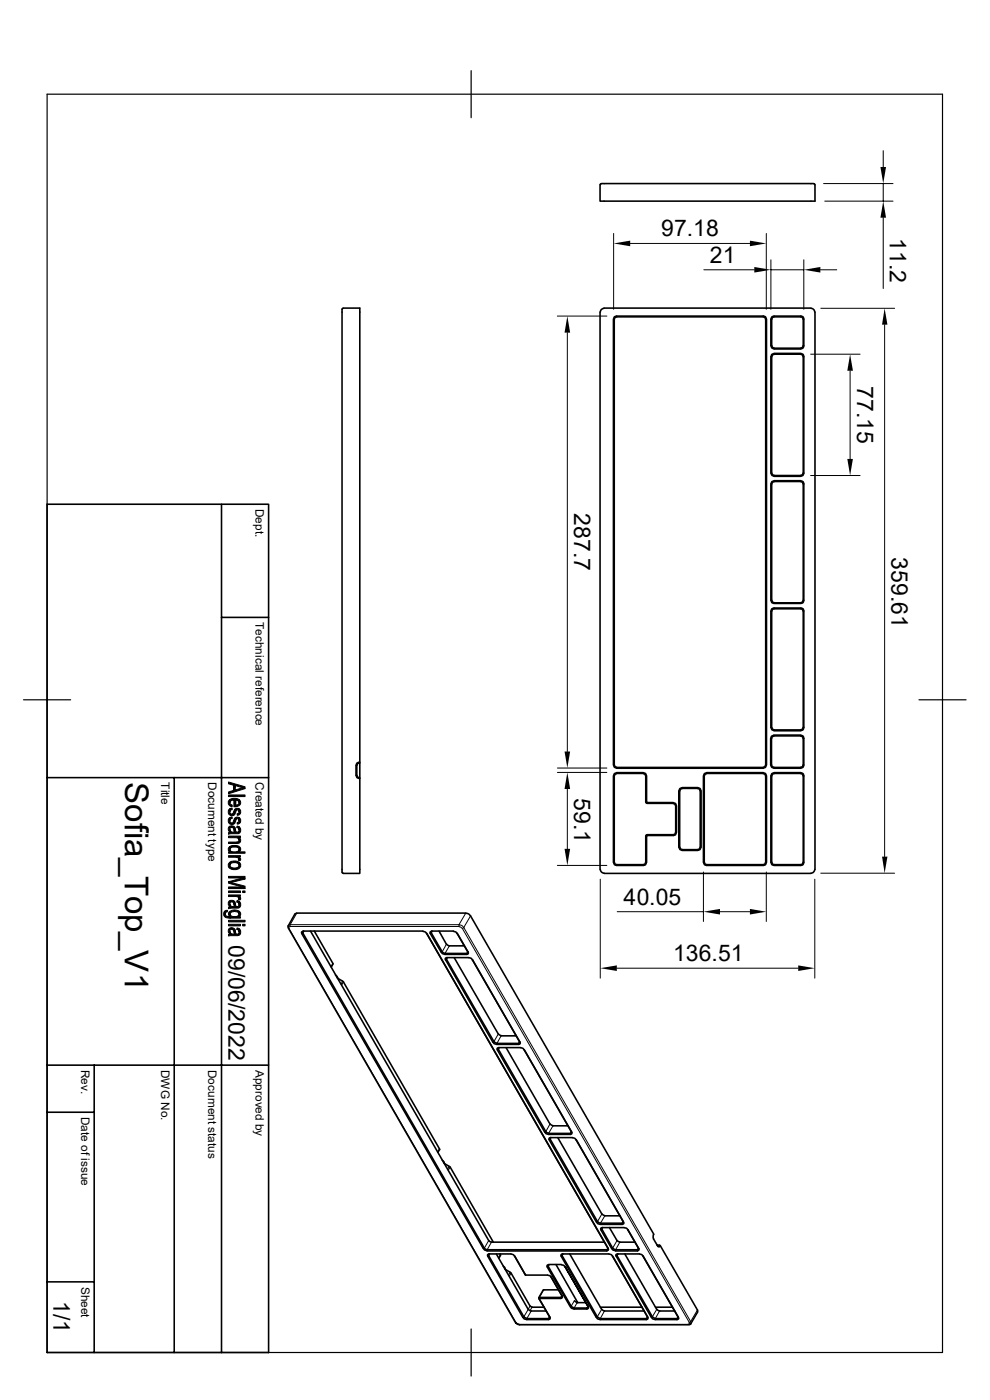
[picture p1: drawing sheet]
<svg xmlns="http://www.w3.org/2000/svg" width="210mm" height="297mm" viewBox="0 0 210 297" stroke-linecap="round" stroke-linejoin="round" font-family="sans-serif">
<g fill="none" stroke="#000" stroke-width=".34">
<path d="M127.3 39.2v3.5h45.6v-3.5M127.6 38.9h45M127.6 39l-.3 .2M172.6 39l.2 .2M72.6 65.6v119.4M72.8 65.4l-.2 .2M72.8 65.4h3.5v96.3l-.6 .2-.1 .4M127.3 66.2v118.2M128.1 65.4l-.5 .3-.3 .5M128.1 65.4h43.9M130.1 67.7v94.6M130.2 67.7l.1-.5 .5-.1h31.1l.5 .1 .2 .5"/>
<path d="M130.3 67.7v94.6M130.3 67.7l.2-.3 .3-.2h31.1l.4 .2 .1 .3M162.4 67.7v94.6M162.6 67.7v94.6M163.7 75.6v24.8M163.7 67.7v5.7M163.7 75.2l.5-.2h5.7l.4 .2 .2 .4v24.8l-.2 .4-.4 .2h-5.7l-.5-.2-.2-.4 .1-24.8zM163.7 73.4l.2 .3 .3 .1M163.7 67.7l.2-.3 .3-.2h5.7l.3 .2 .1 .3M164.2 74l-.5-.2-.2-.4 .1-5.7 .1-.5 .5-.1h5.7l.4 .1 .2 .5v5.7l-.2 .4-.4 .2M164.2 75.2l-.3 .1-.2 .3M164.2 74h5.7"/>
<path d="M164.2 73.9h5.7M164.2 75.1h5.7M169.9 75.2l.3 .1 .1 .3M170.3 73.4l-.1 .3-.3 .1M170.4 67.7v5.7M170.4 75.6v24.8M172 65.4l.5 .1 .3 .7M172.9 66.2v118.2M10 107h47v179.9h-47zM47 107v179.9M163.7 102.7v24.7M163.7 100.4l.2 .3 .3 .1"/>
<path d="M164.2 102l-.5 .2-.1 .5-.1 24.7 .2 .4 .5 .2h5.7l.4-.2 .2-.4v-24.7l-.2-.5-.4-.2M164.2 102.2l-.3 .1-.2 .4M164.2 102h5.7M164.2 100.9h5.7M164.2 102.2h5.7M169.9 102.2l.3 .1 .1 .4M170.3 100.4l-.1 .3-.3 .1M170.4 102.7v24.7M47 131h10M163.7 129.6v24.7M163.7 127.4l.2 .3 .3 .1 5.7 .1 .3-.2 .1-.3M163.7 129.6l.2-.3 .3-.1h5.7l.3 .1 .1 .3"/>
<path d="M170.4 129.6v24.7M163.5 156.6v5.7M163.5 156.6l.2-.4 .5-.2h5.7l.4 .2 .2 .4v5.7l-.2 .5-.4 .1M163.7 156.6v5.7M163.7 154.3l.2 .4 .3 .1M164.2 156.2l-.4 .1-.1 .3M164.2 156.1h5.7M164.2 155l-.5-.2-.2-.5 .1-24.7 .1-.4 .5-.2h5.7l.4 .2 .2 .4v24.7l-.2 .5-.4 .2M164.2 155h5.7M164.2 154.9h5.7M169.9 156.2l.3 .1 .1 .3M170.3 154.3l-.1 .4-.3 .1"/>
<path d="M170.4 156.6v5.7M10 165h47M37 165v121.9M75.5 162.3v2.2M75.6 164.5l.1 .5 .6 .1v20.2h-3.5M75.7 162.3v2.2M75.7 164.5l.2 .3 .4 .2M76.3 161.7v3.4M76.3 161.9l-.4 .1-.2 .3M130.1 164.6v18.4M130.2 162.3l.1 .5 .5 .1M130.3 164.6v18.4"/>
<path d="M130.3 162.3l.2 .3 .3 .2M130.8 164l-.5 .1-.1 .5M130.8 164.1l-.3 .2-.2 .3M130.8 163.9h5.7M130.8 163h31.1M130.8 162.8h31.1M130.8 164.1h5.7M136.5 164l.4 .1 .2 .5M136.5 164.1l.3 .2 .1 .3M137 164.6v5.6M137 177.3v5.7M137 170.2l.2 .2"/>
<path d="M137.2 164.6v5.6M137.2 177.3v5.7M137.2 170.2l5.6 .1M137.2 177.3h.1M137.2 170.4l5.6 .1 .4 .1 .1 .3M137.2 177.1l-.2 .2M142.8 170.3l.5 .2 .2 .4M143.3 176.6l-.1 .4-.4 .1h-5.6M143.3 170.9v5.7M143.5 176.6l-.2 .5-.5 .1h-5.6M143.5 170.9v5.7M144.2 167.8v11.9"/>
<path d="M144.2 179.7l.2 .4 .3 .1M144.7 167.3l-.3 .1-.2 .4M144.7 167.3h3.3M148 167.3l.4 .1 .1 .4M148.5 179.7l-.1 .4-.4 .1M148.5 167.8v11.9M148.7 167.8l-.2-.5-.5-.2h-3.3l-.6 .3-.1 12.3 .2 .5 .5 .2M148.7 179.7l-.2 .5-.5 .2M148.7 167.8v11.9M149.2 164.6v18.4M149.4 164.6v18.4M149.9 164l-.5 .1-.1 .5"/>
<path d="M149.9 164.1l-.3 .2-.2 .3M149.9 163.9h12M149.9 164.1h12M161.9 164l.5 .1 .2 .5M161.9 164.1l.4 .2 .1 .3M162.4 162.3l-.1 .3-.4 .2M162.4 164.6v18.4M162.6 162.3l-.2 .5-.5 .1M162.6 164.6v18.4M163.5 162.3l.2 .5 .5 .1M163.7 162.3l.1 .3 .4 .2M163.7 164.6v18.4"/>
<path d="M164.2 163h5.7M164.2 162.8h5.7M164.2 164l-.5 .1-.1 .5-.1 18.4 .2 .4 .5 .2h5.7l.4-.2 .2-.3v-18.5l-.2-.5-.4-.1M164.2 164.1l-.3 .2-.2 .3M164.2 163.9h5.7M164.2 164.1h5.7M169.9 164.1l.3 .2 .1 .3M170.3 162.3l-.1 .3-.3 .2M170.4 164.6v18.4M62.6 193.9l-1.5 2.5 .1 .5 48.4 83.9 .6 .3h36l.4-.3 1.4-2.5M62.6 193.9l.3-.2 36.1 .1 .6 .2 39.1 67.8-.1 .4v.6l1 1.7h.2l.3-.2 7.9 13.6v.4M64 198l38.5 66.9"/>
<path d="M64.1 198l-.1-.3 .3-.1 25.4-.1 .5 .2 .3 .3M64.2 197.9l38.5 66.9 .6 .3h25.4l.2-.1v-.2M64.4 197.6l-.2 .1 .1 .2M65.9 197.5l37.8 65.7 .6 .3h23.9M66.7 197.5l3.9 7-.3 .7M72.6 185l.2 .3M90.5 198l38.5 66.9M91.3 198l2.3 4M91.3 198v-.3l.3-.1 4.6-.1 .4 .2 .3 .3M91.5 197.9l2.3 4 .3 .2 .3 .2h4.6M91.7 197.6l-.2 .1v.2M93.1 197.5l1.9 3 .3 .2h3.2"/>
<path d="M97 198l2.2 3.9 .1 .2-.2 .2M97 198l2.3 4M127.3 184.4l.3 .6 .5 .3M128.1 185.3h43.9M130.2 183l.1 .4 .5 .2h5.7l.4-.2 .2-.4M130.3 183l.2 .3 .3 .1h5.7l.3-.1 .1-.3M144.7 180.4h3.3M144.7 180.3h3.3M149.3 183l.1 .4 .5 .2h12l.5-.2 .2-.4M149.4 183l.2 .3 .3 .1h12l.4-.1 .1-.3M163.7 183l.2 .3 .3 .1h5.7l.3-.1 .1-.3M172.8 184.4l-.3 .7-.5 .2"/>
<path d="M71.2 206.8l.4 .5v.2M71.6 207.5l1.1 .7M72.7 208.2l20.5 35.5 .1 .2-.4 .6M93.6 202l.3 .4 .5 .1h4.6l.3-.1v-.4M94.9 203.2l-.2 .1v.2l10.1 17.5 .6 .3M96.4 203.2l9.3 16.2M99.4 203.2h-4.6l-.3 .1-.1 .2 10.2 17.6 .3 .3 .5 .2M99.4 203.2l.5 .1 .3 .3 10.2 17.6-.1 .2-.3 .2h-4.6M105.7 219.4l.6 .3M106.3 219.8h3.2M10 236h10M10 226h47"/>
<path d="M20 226v60.9M105.4 221.4h4.6M105.5 222.7l10.1 17.5M105.5 222.7v-.3l.3-.2h4.6l.5 .2 .3 .3M105.7 222.6l10.1 17.5 .6 .3M105.9 222.2l-.2 .2v.2M107.4 222.2l9.3 16.3M110.2 221v.2l-.2 .1M111.2 222.7l10.1 17.5M116.7 238.5l.6 .3M117.3 238.8h3.2M93.8 246.1l.4 .5v.2"/>
<path d="M94.3 246.8h.1M94.3 246.9l1.2 .7M95.5 247.6l9.1 15.9M115.6 240.2l.3 .3 .5 .2h4.6M116.4 240.5h4.6M116.5 241.8l10 17.5M116.5 241.8v-.3l.3-.2h4.6l.6 .3 10.3 17.8v.2l-.3 .2h-4.6M116.9 241.3l-.2 .2v.2l10 17.5M118.3 241.3l9.4 16.3M121.2 240.1v.2l-.2 .1M121.2 240.2l.1 .3-.3 .2M126.6 259.3l.3 .3 .4 .2"/>
<path d="M126.8 259.2l.6 .3h4.6l.2-.1v-.2M127.7 257.6l.6 .3M128.3 257.9h3.2M10 271.9h10M102.6 264.9l.3 .3 .4 .1M103.3 265.4h25.4M103.5 266.5l7.4 13M103.5 266.5v-.4l.3-.1h4.6l.4 .1 .3 .4M103.8 266.1l-.2 .1 .1 .2 7.4 13M105.3 266l6.8 11.8M106.1 266l.1 .1M106.1 266.1l-.3 .9"/>
<path d="M106.7 268.6l.4 .4v.2M107.2 269.2l1 .7M108.2 270l.2 .1M108.4 270.1l4 7M109.2 266.5l2.3 4zM111 279.5l.3 .3 .5 .2h4.6l.3-.2-.1-.3M111.2 279.4l.6 .3M111.5 270.5h4.6l.5 .1 .3 .4M111.8 279.7h4.6M112.1 277.8l.6 .3h3.2M112.5 277.1l.4 .2M112.9 277.3h2.5"/>
<path d="M114.3 275.4l2.4 4.1M114.4 275.5h.1M114.4 275.5h4.6M115.2 273.7l-.9 1.6M115.3 273.6h3.2M115.4 273.6l-.1 .1M116.1 268.8l4.9 8.4M116.3 268.6l4.9 8.5 .6 .4h2.7l.2-.2v-.2M116.4 268.3l-.3 .1v.4M116.4 268.3h2.7M116.5 268.3l-.2 .1v.2M116.5 279.4l.1 .2-.2 .1"/>
<path d="M116.9 271l2.3 3.9M117 271l2.3 4M117.9 268.3l4.7 8.1M119 275.3h-4.6l-.1 .1M119.1 268.3l.4 .1 .3 .4M119.2 274.9v.2l-.2 .1M119.2 275l.1 .3-.3 .2M119.3 266h9.9l.6 .2 7.6 13.2M119.3 266l-.3 .1v.3l7.5 13.1M119.4 266.1l-.2 .1 .1 .2 7.4 13M119.9 268.8l4.9 8.4M119.9 268.7l4.8 8.4"/>
<path d="M120.9 266l6.8 11.8 .6 .3M121 277.2l.3 .4 .5 .1h2.7l.3-.1v-.4M121.9 276l.6 .3M122.4 276.4h1.9M126.5 279.5l.3 .3 .5 .2M126.7 279.4l.6 .3M127.3 280h9.9M127.3 279.7h9.9M127.4 277.3h8.8M127.5 260.9l2.5 4.2 .6 .2M127.7 260.4h4.7M127.8 260.4l-.3 .2v.3"/>
<path d="M127.8 260.4l-.2 .2 .1 .2 2.3 4 .3 .2 .3 .1h4.8v-.3l-2.2-3.9M128.2 278.1h8.5M129 264.9v.3l-.3 .1M129.3 260.4l1.6 2.8M130 266.5l7.4 13M130.6 265.4h4.7M130.9 266.4l7.5 13M130.9 263.2l.6 .3M131.1 266.1l-.2 .1v.2M131.5 263.5h3.2M132.4 260.4l.5 .2 .3 .3M132.5 266l6.8 11.8"/>
<path d="M133.2 260.9l2.3 4M135.5 264.9v.3l-.3 .1M136.4 266.5l7.6 13.2-.4 .3h-4.6l-.5-.2-.3-.3M137.3 279.4l.1 .2-.2 .1M137.4 279.5v.3l-.3 .2M138.2 279.5l-7.6-13.1 .1-.3 .3-.1h4.6l.6 .2 7.6 13.2v.2l-.2 .1M138.4 279.4l.6 .3M139 279.7h4.6M139.1 277.3h3.6M139.4 277.8l.6 .3M139.4 264.2l.7 .1M139.9 264.2l-.2 .2-.2-.2"/>
<path d="M139.9 278.1h3.2"/>
</g>
<g fill="none" stroke="#000" stroke-width=".21">
<path d="M174.7 38.9h14.7M187.4 32v3.4M187.4 38.9v3.8M130.2 49.5v16.1M133.7 51.6h25.4M149.3 57.2h10.7M162.6 49.5v16.1M163.5 55.1v10.5M163.5 57.2h7M170.5 55.1v10.5M174 57.2h3.5M175 42.7h14.4"/>
<path d="M187.4 46.2v15M118.2 67.1h10.5M120.4 70.6v88.8M172 75.1h10.5M174.1 65.4h15.7M180.3 78.7v18.7M187.7 68.9v112.8M172 100.9h10.5M118.2 162.9h10.5M118.2 163.9h10.5M120.4 167.4v12.7M61.2 196.8l.1 .1"/>
<path d="M61.2 196.4l.4-.2v.4h35.8M61.3 197l48.1 83.5h-.1M61.6 196.6l-.3 .2v.2M62.9 193.7l-1.3 2.5h35.8l1.4-2.5M64.4 197.5l-.4 .5M90.5 198h.1M91.7 197.5l-.4 .5M97 198h.1M97.4 196.2l.6 .1 .4 .5M97.4 196.6l.6 .3 48.2 83.6M97.4 196.2v.4M98.4 196.8l-.3 .1"/>
<path d="M98.4 196.8l48.1 83.6M99.8 194.3l-1.4 2.5M118.2 183.6h10.5M127.3 186.5v21M130.9 193.4h18.3M149.2 185v10.5M152.7 193.4h6.4M162.6 185v10.5M172.8 186.5v21M174.1 185.3h15.7M70.6 204.4l-.4 .7M71.7 207.6h.1"/>
<path d="M72.7 208.2l-.4 .6M72.9 208.3l-.4 .7M94.7 200.3l-.9 1.6-.2 .1M94.9 203.2l-.4 .4M95.3 200.7l-.9 1.8M99.2 201.9l-.2 .6M99.2 201.9l.1 .1M100.2 203.6h.1M105.7 219.4l-.9 1.6-.2 .1M106.3 219.8l-.9 1.8M130.9 205.4h38.4M105.9 222.3l-.4 .4"/>
<path d="M110.3 221.1l-.1-.1-.2 .6M111.2 222.7h.1M116.7 238.5l-.9 1.6-.2 .1M117.3 238.8l-.9 1.9M93.2 243.7l-.4 .7M94.3 246.9h.1M95.3 247.4l-.3 .7M95.5 247.6l-.4 .7M116.9 241.3l-.4 .5M121.3 240.2l-.1-.1-.2 .6M122.2 241.8h.1M127.7 257.6l-1 1.6-.2 .1"/>
<path d="M128.3 257.9l-.9 1.6v.3M132.3 259.3l-.1-.1-.2 .6M103.7 263.2l-1 1.6-.2 .1M103.8 266l-.1 .4-.2 .1M104.3 263.5l-1 1.6v.3M106.2 266.1l-.5 .7M107.2 269.3v.1M108.2 269.9l-.3 .6M108.4 270.1l-.4 .7M109.2 266.5h.1M111.4 270.3l.1 .2M112.4 277.1l-1.3 2.3-.2 .1"/>
<path d="M112.7 278.1l-.9 1.9M112.9 277.3l-.5 .8M114.3 275.4l.1 .1M115.3 273.6l-.9 1.9M116.5 268.3l-.4 .5M116.7 279.5l-.1-.1-.2 .6M117 271h.1M119.3 275l-.1-.1-.2 .6M119.4 266l-.1 .4-.3 .1M119.9 268.7v.1M121.8 276l-.8 1.2M122.4 276.4l-.6 1.3"/>
<path d="M124.8 277.2l-.1-.1-.2 .6M127.6 277.8l-1.1 1.7M127.8 260.4l-.3 .5M128.2 278.1l-.9 1.9M129 264.9l-.1-.1-.2 .3v.3M129.9 266.5h.1M130.9 263.2l-.9 1.6-.2 .1M131.1 266l-.4 .5M131.5 263.5l-.9 1.6v.3M133.2 260.9h.1M135.5 264.9l-.1-.1-.1 .6M136.4 266.5h.1"/>
<path d="M137.4 279.5v-.1l-.2 .6M139.3 277.8l-1.1 1.7M139.4 264.2l.6 .2M139.9 278.1l-.9 1.9M143.9 279.5l-.1-.1-.2 .6M148 277.9l-1.5 2.5M109.5 280.5l.6 .4M146 281h-35.8M146 281h.1M146.2 280.5l.1 .3-.3 .1M146.5 280.4l-.2 .1M146.5 280.4v.4"/>
</g>
<g fill="#000">
<circle cx="70.3" cy="205.2" r=".17"/>
<circle cx="92.9" cy="244.5" r=".17"/>
<circle cx="105.8" cy="267" r=".17"/>
</g>
<path d="M10 20h189.9v266.9h-189.9zM99.9 15v10M5 148.5h10M194.9 148.5h10M99.9 281.9v10" fill="none" stroke="#000" stroke-width=".25"/>
<g fill="#000" stroke="#000" stroke-width=".21">
<path d="M48.5 168.7h3.5v.3h-3.5z" fill-rule="evenodd"/>
<path d="M48.8 175.9v.7z" fill-rule="evenodd"/>
<path d="M48.7 169.7l.1 .8 .5 .3-.1 .4a.86 .86 0 0 1-.7-.6 .86 .86 0 0 1 .2-.9z" fill-rule="evenodd"/>
<path d="M48.7 171.6l.5-.2 .1 .3-.4 .2-.1 .4z" fill-rule="evenodd"/>
<path d="M48.7 173.5l.5-.2 .1 .3-.4 .2-.1 .3z" fill-rule="evenodd"/>
<path d="M48.5 175.5a.83 .83 0 0 1 1.3 0l-.1 1a.83 .83 0 0 0-.6-.9l-.3 .2-.1 .7-.3-.4z" fill-rule="evenodd"/>
<path d="M50.6 177.7l.1 .5z" fill-rule="evenodd"/>
<path d="M48.8 169.6a1.99 1.99 0 0 1 1.9 0v.7l-.2-.5-.5-.1v1.5h-.4v-1.5l-.6 .2-.2 .4z" fill-rule="evenodd"/>
<path d="M48.6 171.7l.1-.1 .1 .7a.42 .42 0 0 0 .4 .4 .42 .42 0 0 0 .4-.5 .74 .74 0 0 1 1.1-.6v.6a.38 .38 0 0 0-.5-.4 .38 .38 0 0 0-.2 .6 .8 .8 0 0 1-1.1 .6 .8 .8 0 0 1-.3-1.3z" fill-rule="evenodd"/>
<path d="M48.6 173.6l.1-.1 .1 .6a.42 .42 0 0 0 .4 .5 .42 .42 0 0 0 .4-.6 .78 .78 0 0 1 1.1-.6v.7a.38 .38 0 0 0-.4-.4 .38 .38 0 0 0-.3 .5 .81 .81 0 0 1-1.2 .7 .81 .81 0 0 1-.2-1.3z" fill-rule="evenodd"/>
<path d="M50.3 175.3l.4 .1v.7l-.1-.4-.4-.1z" fill-rule="evenodd"/>
<path d="M48.5 177.4h2.5v.3h-.4v.3l-.4-.3h-1.7z" fill-rule="evenodd"/>
<path d="M50 169.7l.1 1.1 .6-.3v-.9a.87 .87 0 0 1 .3 1.1 .87 .87 0 0 1-1 .5z" fill-rule="evenodd"/>
<path d="M50.7 171.6a.75 .75 0 0 1 .4 .8 .75 .75 0 0 1-.8 .6v-.4l.4-.3z" fill-rule="evenodd"/>
<path d="M50.7 173.4a.75 .75 0 0 1 .4 .9 .75 .75 0 0 1-.8 .5v-.3l.4-.3z" fill-rule="evenodd"/>
<path d="M48.8 176.1l.4 .4h.5l.1-1 .2 .6a.39 .39 0 0 0 .3 .4 .39 .39 0 0 0 .4-.4v-.7a.81 .81 0 0 1 .3 1 .81 .81 0 0 1-.9 .5l-1.6 .1v-.3l.3-.1z" fill-rule="evenodd"/>
<path d="M48.5 178.6h1.9l.3-.2v-.7a.7 .7 0 0 1 .3 1 .7 .7 0 0 1-1 .2h-1.5z" fill-rule="evenodd"/>
<path d="M48.5 165.9l3.5 1v.4l-2.1-.6-.4 1v-1.1l-1-.3z" fill-rule="evenodd"/>
<path d="M48.5 168l1-.3 .4-1v.9l1.6-.5 .5 .2-3.5 1.1z" fill-rule="evenodd"/>
<path d="M47.8 193.3l.5-.2-.1 .4-.3 .1-.1 .3z" fill-rule="evenodd"/>
<path d="M48.5 195.2h3.5v.4h-3.5z" fill-rule="evenodd"/>
<path d="M48.8 191.7v.7z" fill-rule="evenodd"/>
<path d="M48.8 197.6v.6z" fill-rule="evenodd"/>
<path d="M48.6 179.7l.2-.1v1.1l-.4-.4z" fill-rule="evenodd"/>
<path d="M47.6 193.4l.2-.1v.6a.73 .73 0 0 0 1 .5v.4a1.01 1.01 0 0 1-1.3-1.2z" fill-rule="evenodd"/>
<path d="M48.6 191.2a.89 .89 0 0 1 1.2 .1l-.1 1.1v-.2a.82 .82 0 0 0-.6-.9l-.3 .3-.1 .7a.81 .81 0 0 1-.1-1.1z" fill-rule="evenodd"/>
<path d="M48.6 197a.89 .89 0 0 1 1.2 .1l-.1 1a.76 .76 0 0 0-.7-.9l-.2 .2-.1 .7a.81 .81 0 0 1-.1-1.1z" fill-rule="evenodd"/>
<path d="M48.8 182.9l.7-.2 .9 .1 .3 .1v.7a1.12 1.12 0 0 0-1.7-.4l-.2 .4z" fill-rule="evenodd"/>
<path d="M50.3 191.1l.4 .1v.7l-.1-.4-.4-.1z" fill-rule="evenodd"/>
<path d="M50.3 196.8l.4 .2v.7l-.1-.3-.4-.2z" fill-rule="evenodd"/>
<path d="M48.6 193.5a1.94 1.94 0 0 1 2.2-.2l-.1 .6a1.1 1.1 0 0 0-1.9 0v.9v-.4l-.3-.4z" fill-rule="evenodd"/>
<path d="M48.5 189h2.5v.4h-2.5z" fill-rule="evenodd"/>
<path d="M48.5 196.1h2.5v.3h-2.5z" fill-rule="evenodd"/>
<path d="M48.5 181.5h2.5v.3h-.4v.4l-.3-.3h-1.8z" fill-rule="evenodd"/>
<path d="M48.5 189.9h2.5v.3h-.4v.3l-.4-.3h-1.7z" fill-rule="evenodd"/>
<path d="M48.8 193.9a1.19 1.19 0 0 0 1.8 .2l.1 .4h.3v.3h-2.2z" fill-rule="evenodd"/>
<path d="M48.8 179.6l.8-.2a1.01 1.01 0 0 1 1.4 1l-.3 .3v-.5a1.26 1.26 0 0 0-1.9-.2v.2z" fill-rule="evenodd"/>
<path d="M50.6 181.8l.5 .4-.2 .4-.4-.1z" fill-rule="evenodd"/>
<path d="M48.7 183l.1 .6a1.13 1.13 0 0 0 1.9 0v-.7a.89 .89 0 0 1 .3 1.1 .89 .89 0 0 1-1 .5 1.1 1.1 0 0 1-1.5-1.2z" fill-rule="evenodd"/>
<path d="M50.6 190.2l.5 .3-.2 .4-.4-.1z" fill-rule="evenodd"/>
<path d="M48.8 191.9l.4 .4 .5 .1 .1-1.1 .2 .5a.41 .41 0 0 0 .2 .6 .41 .41 0 0 0 .5-.5v-.7a.81 .81 0 0 1 .3 1 .81 .81 0 0 1-.9 .5l-1.6 .1v-.4h.3z" fill-rule="evenodd"/>
<path d="M50.8 193.3a.67 .67 0 0 1-.1 1.2z" fill-rule="evenodd"/>
<path d="M48.8 197.8l.3 .3 .6 .1 .1-1.1 .2 .6a.39 .39 0 0 0 .3 .5 .39 .39 0 0 0 .4-.5v-.7a.81 .81 0 0 1 .3 1 .81 .81 0 0 1-.9 .5l-1.6 .1v-.4h.3z" fill-rule="evenodd"/>
<path d="M48.5 188.2h2.9l.6 .3h-3.5z" fill-rule="evenodd"/>
<path d="M48.5 185.9h3.5v.6l-.6-.2h-2.9z" fill-rule="evenodd"/>
<path d="M51.5 189h.5v.4h-.5z" fill-rule="evenodd"/>
<path d="M51.5 196.1h.5v.3h-.5z" fill-rule="evenodd"/>
<path d="M48.8 180.3a1.24 1.24 0 0 0 1.9-.1v.5h1.3v.3h-3.5v-.3h.3z" fill-rule="evenodd"/>
<path d="M48.5 187.1l3.5 .9v.5l-.6-.3-2.9-.8z" fill-rule="evenodd"/>
<path d="M48.5 187.1l2.9-.8 .6 .2-3 .7z" fill-rule="evenodd"/>
</g>
<g fill="#000">
<path d="M186.8 35.4h1.2l-.6 3.5zM130.2 51.6l3.5-.5v1.1zM159.1 51.1l3.5 .5-3.5 .6zM160 56.6l3.5 .6-3.5 .6zM170.5 57.2l3.5-.6v1.2zM187.4 42.7l.6 3.5h-1.2zM120.4 67.1l.5 3.5h-1.1zM180.3 75.1l.6 3.6h-1.2zM187.7 65.4l.6 3.5h-1.2zM179.7 97.4h1.2l-.6 3.5zM119.8 159.4h1.1l-.5 3.5zM120.4 163.9l.5 3.5h-1.1z"/>
<path d="M119.8 180.1h1.1l-.5 3.5zM149.2 193.4l3.5-.6v1.2zM159.1 192.8l3.5 .6-3.5 .6zM187.1 181.7h1.2l-.6 3.6zM127.3 205.4l3.6-.6v1.2zM169.3 204.8l3.5 .6-3.5 .6z"/>
</g>
<text font-size="7" x="26.5" y="165.9" transform="rotate(90 26.5 165.9)">Sofia_Top_V1</text>
<g font-size="4.9">
<text x="140.2" y="50.2">97.18</text>
<text x="188.8" y="50.5" transform="rotate(90 188.8 50.5)">11.2</text>
<text x="150.6" y="55.8">21</text>
<text x="181.8" y="81.9" transform="rotate(90 181.8 81.9)">77.15</text>
<text x="121.8" y="108.9" transform="rotate(90 121.8 108.9)">287.7</text>
<text x="189.1" y="118.2" transform="rotate(90 189.1 118.2)">359.61</text>
<text x="121.8" y="169.3" transform="rotate(90 121.8 169.3)">59.1</text>
<text x="132.3" y="191.9">40.05</text>
<text x="48.5" y="200.5" transform="rotate(90 48.5 200.5)">09/06/2022</text>
<text x="142.8" y="204">136.51</text>
<text x="11.3" y="276.1" transform="rotate(90 11.3 276.1)">1/1</text>
</g>
<g font-size="2.5">
<text x="54.2" y="108" transform="rotate(90 54.2 108)">Dept.</text>
<text x="54.2" y="132" transform="rotate(90 54.2 132)">Technical reference</text>
<text x="34.2" y="165.9" transform="rotate(90 34.2 165.9)">Title</text>
<text x="44.2" y="165.9" transform="rotate(90 44.2 165.9)">Document type</text>
<text x="54.2" y="165.9" transform="rotate(90 54.2 165.9)">Created by</text>
<text x="17.2" y="227" transform="rotate(90 17.2 227)">Rev.</text>
<text x="34.2" y="226.9" transform="rotate(90 34.2 226.9)">DWG No.</text>
<text x="44.2" y="226.9" transform="rotate(90 44.2 226.9)">Document status</text>
<text x="54.2" y="226.9" transform="rotate(90 54.2 226.9)">Approved by</text>
<text x="17.2" y="236.9" transform="rotate(90 17.2 236.9)">Date of issue</text>
<text x="17.2" y="273" transform="rotate(90 17.2 273)">Sheet</text>
</g>
</svg>
